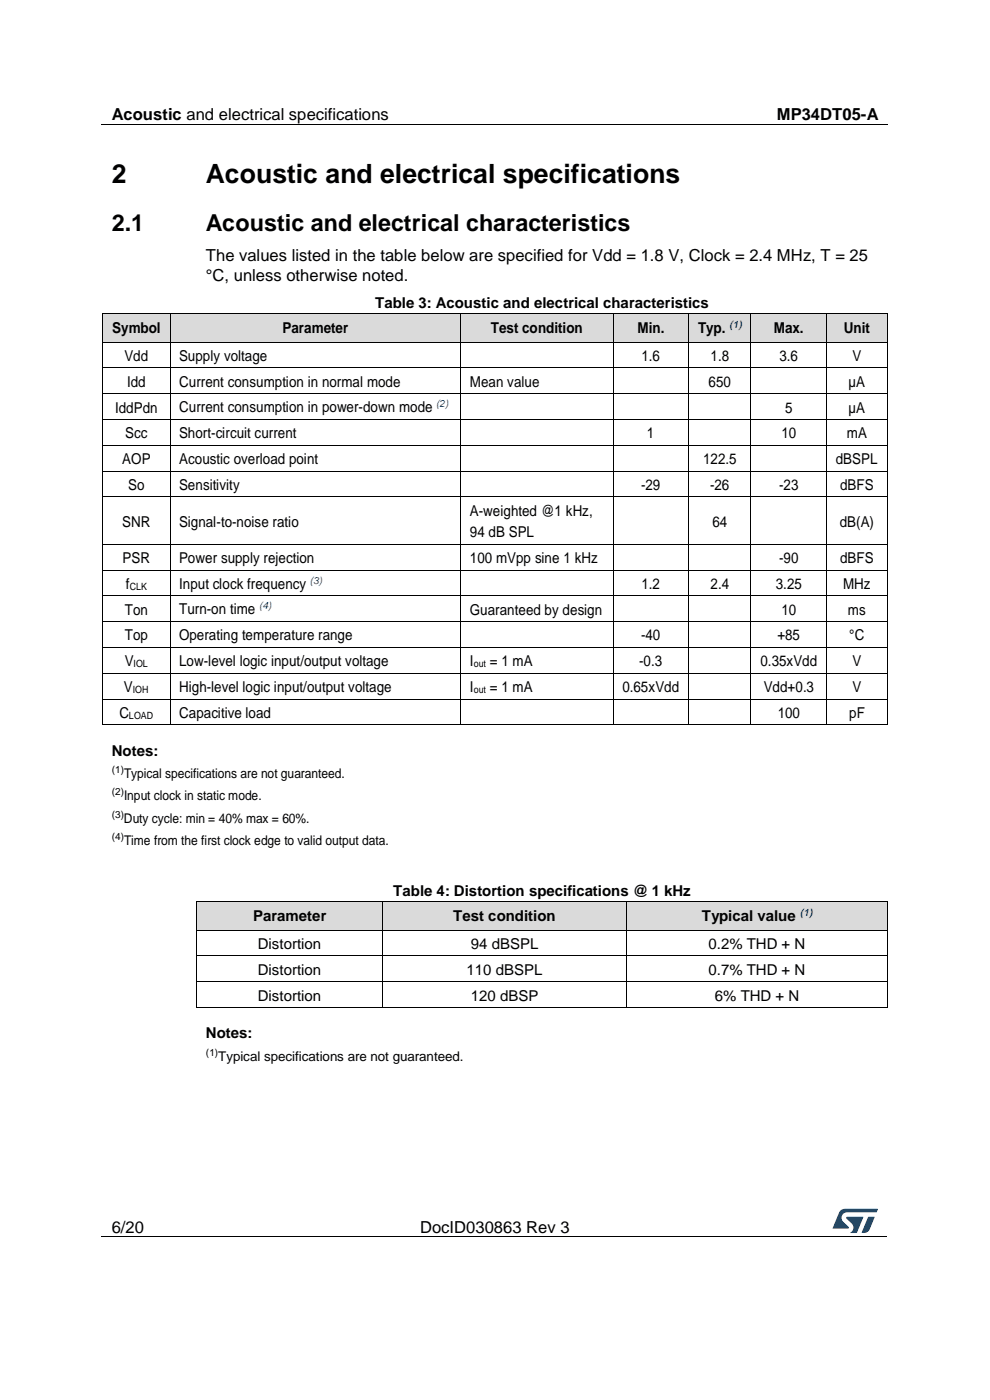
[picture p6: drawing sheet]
<svg xmlns="http://www.w3.org/2000/svg" width="210mm" height="297mm" viewBox="0 0 210 297" stroke-linecap="round" stroke-linejoin="round" font-family="sans-serif">
<path d="M21.5 26.5h166.7M21.5 262.4h166.7" fill="none" stroke="#000" stroke-width=".21"/>
<path d="M104.9 26.4h.1v.1h-.1zM61.6 262.3h.1v.2h-.1zM148 262.3h.1v.2h-.1z" fill="#000"/>
<g fill="#005288">
<path d="M178.2 256.9l.6-.4h.4h7l-.3 .7h-6.1a1.18 1.18 0 0 0-1.2 .7 1.18 1.18 0 0 0 .2 1.3l1.2 1.1v.3h-3.3z"/>
<path d="M184.2 258.2h1.3l-1 2.6a1.31 1.31 0 0 1-1.7 .7z"/>
<path d="M179.6 258.2h3.6l-1.5 3.4h-1.4a1.29 1.29 0 0 0 .4-2l-1.1-1.1z"/>
</g>
<g fill="#dadada">
<path d="M21.8 66.5h14.3v6h-14.3z" fill-rule="evenodd"/>
<path d="M36.2 66.5h61.6v6h-61.6z" fill-rule="evenodd"/>
<path d="M97.8 66.5h32.2v6h-32.2z" fill-rule="evenodd"/>
<path d="M130.1 66.5h16v6h-16z" fill-rule="evenodd"/>
<path d="M146.2 66.5h13.1v6h-13.1z" fill-rule="evenodd"/>
<path d="M159.4 66.5h15.9v6h-15.9z" fill-rule="evenodd"/>
<path d="M175.4 66.5h12.8v6h-12.8z" fill-rule="evenodd"/>
</g>
<g fill="#dadada">
<path d="M23.7 66.5h10.5v6h-10.5z"/>
<path d="M38 66.5h57.9v6h-57.9z"/>
<path d="M99.7 66.5h28.5v6h-28.5z"/>
<path d="M132 66.5h12.2v6h-12.2z"/>
<path d="M148 66.5h9.4v6h-9.4z"/>
<path d="M161.2 66.5h12.3v6h-12.3z"/>
<path d="M177.3 66.5h9v6h-9z"/>
</g>
<g fill="#000">
<path d="M21.7 72.5h.1v.2h-.1zM21.7 78h.1v.1h-.1zM21.7 66.5h.1zM21.8 72.5h.2v.2h-.2zM36 72.5h.2v.2h-.2zM36 78h.2v.1h-.2zM36.1 66.5h.1zM36.2 72.5h.2v.2h-.2zM97.7 72.5h.2v.2h-.2zM97.7 78h.2v.1h-.2zM97.7 66.5h.1zM97.9 72.5h.1v.2h-.1z"/>
<path d="M130 72.5h.1v.2h-.1zM130 78h.1v.1h-.1zM130 66.5h.1zM130.1 72.5h.2v.2h-.2zM146 72.5h.2v.2h-.2zM146 78h.2v.1h-.2zM146 66.5h.1zM146.2 72.5h.1v.2h-.1zM159.2 72.5h.2v.2h-.2zM159.2 78h.2v.1h-.2zM159.4 72.5h.2v.2h-.2zM175.3 72.5h.1v.2h-.1z"/>
<path d="M175.3 78h.1v.1h-.1zM175.3 66.5h.1zM175.4 72.5h.2v.2h-.2zM188.1 72.5h.2v.2h-.2zM188.1 78h.2v.1h-.2zM188.2 66.5h.1zM21.7 83.5h.1v.2h-.1zM21.7 88.9h.1v.2h-.1zM21.7 94.4h.1v.2h-.1zM36 83.5h.2v.2h-.2zM36 88.9h.2v.2h-.2zM36 94.4h.2v.2h-.2z"/>
<path d="M97.7 83.5h.2v.2h-.2zM97.7 88.9h.2v.2h-.2zM97.7 94.4h.2v.2h-.2zM130 83.5h.1v.2h-.1zM130 88.9h.1v.2h-.1zM130 94.4h.1v.2h-.1zM146 83.5h.2v.2h-.2zM146 88.9h.2v.2h-.2zM146 94.4h.2v.2h-.2zM159.2 83.5h.2v.2h-.2zM159.2 88.9h.2v.2h-.2zM159.2 94.4h.2v.2h-.2z"/>
<path d="M175.3 83.5h.1v.2h-.1zM175.3 88.9h.1v.2h-.1zM175.3 94.4h.1v.2h-.1zM188.1 83.5h.2v.2h-.2zM188.1 88.9h.2v.2h-.2zM188.1 94.4h.2v.2h-.2zM21.7 99.9h.1v.1h-.1zM21.7 105.3h.1v.2h-.1zM21.7 115.4h.1v.2h-.1zM36 99.9h.2v.1h-.2zM36 105.3h.2v.2h-.2zM36 115.4h.2v.2h-.2z"/>
<path d="M97.7 99.9h.2v.1h-.2zM97.7 105.3h.2v.2h-.2zM97.7 115.4h.2v.2h-.2zM130 99.9h.1v.1h-.1zM130 105.3h.1v.2h-.1zM130 115.4h.1v.2h-.1zM146 99.9h.2v.1h-.2zM146 105.3h.2v.2h-.2zM146 115.4h.2v.2h-.2zM159.2 99.9h.2v.1h-.2zM159.2 105.3h.2v.2h-.2zM159.2 115.4h.2v.2h-.2z"/>
<path d="M175.3 99.9h.1v.1h-.1zM175.3 105.3h.1v.2h-.1zM175.3 115.4h.1v.2h-.1zM188.1 99.9h.2v.1h-.2zM188.1 105.3h.2v.2h-.2zM188.1 115.4h.2v.2h-.2zM21.7 120.9h.1v.1h-.1zM21.7 126.3h.1v.2h-.1zM21.7 131.8h.1v.2h-.1zM21.7 137.2h.1v.2h-.1zM36 120.9h.2v.1h-.2zM36 126.3h.2v.2h-.2z"/>
<path d="M36 131.8h.2v.2h-.2zM36 137.2h.2v.2h-.2zM97.7 120.9h.2v.1h-.2zM97.7 126.3h.2v.2h-.2zM97.7 131.8h.2v.2h-.2zM97.7 137.2h.2v.2h-.2zM130 120.9h.1v.1h-.1zM130 126.3h.1v.2h-.1zM130 131.8h.1v.2h-.1zM130 137.2h.1v.2h-.1zM146 120.9h.2v.1h-.2zM146 126.3h.2v.2h-.2z"/>
<path d="M146 131.8h.2v.2h-.2zM146 137.2h.2v.2h-.2zM159.2 120.9h.2v.1h-.2zM159.2 126.3h.2v.2h-.2zM159.2 131.8h.2v.2h-.2zM159.2 137.2h.2v.2h-.2zM175.3 120.9h.1v.1h-.1zM175.3 126.3h.1v.2h-.1zM175.3 131.8h.1v.2h-.1zM175.3 137.2h.1v.2h-.1zM188.1 120.9h.2v.1h-.2zM188.1 126.3h.2v.2h-.2z"/>
<path d="M188.1 131.8h.2v.2h-.2zM188.1 137.2h.2v.2h-.2zM21.7 142.7h.1v.2h-.1zM21.7 148.2h.1v.2h-.1zM21.7 153.7h.1v.1h-.1zM36 142.7h.2v.2h-.2zM36 148.2h.2v.2h-.2zM36 153.7h.2v.1h-.2zM97.7 142.7h.2v.2h-.2zM97.7 148.2h.2v.2h-.2zM97.7 153.7h.2v.1h-.2zM130 142.7h.1v.2h-.1z"/>
<path d="M130 148.2h.1v.2h-.1zM130 153.7h.1v.1h-.1zM146 142.7h.2v.2h-.2zM146 148.2h.2v.2h-.2zM146 153.7h.2v.1h-.2zM159.2 142.7h.2v.2h-.2zM159.2 148.2h.2v.2h-.2zM159.2 153.7h.2v.1h-.2zM175.3 142.7h.1v.2h-.1zM175.3 148.2h.1v.2h-.1zM175.3 153.7h.1v.1h-.1zM188.1 142.7h.2v.2h-.2z"/>
<path d="M188.1 148.2h.2v.2h-.2zM188.1 153.7h.2v.1h-.2z"/>
</g>
<g fill="none" stroke="#000" stroke-width=".21">
<path d="M21.8 72.7v5.3M21.8 78.1v5.4M21.8 66.5v6M21.8 66.5h14.3M21.8 78.1h14.2M22 72.6h14M36.1 66.5v6M36.1 72.7v5.3M36.1 78.1v5.4M36.2 66.5h61.5M36.2 78.1h61.5M36.4 72.6h61.3"/>
<path d="M97.8 66.5v6M97.8 72.7v5.3M97.8 78.1v5.4M97.8 66.5h32.2M97.9 78.1h32.1M98 72.6h32M130 66.5v6M130 72.7v5.3M130 78.1v5.4M130.1 66.5h15.9M130.1 78.1h15.9M130.3 72.6h15.7"/>
<path d="M146.1 66.5v6M146.1 72.7v5.3M146.1 78.1v5.4M146.1 66.5h13.2M146.2 78.1h13M146.3 72.6h12.9M159.3 66.5v6M159.3 72.7v5.3M159.3 78.1v5.4M159.3 66.5h16M159.4 78.1h15.9M159.6 72.6h15.7"/>
<path d="M175.3 72.7v5.3M175.3 78.1v5.4M175.3 66.5v6M175.4 66.5h12.8M175.4 78.1h12.7M175.6 72.6h12.5M188.2 66.5v6M188.2 72.7v5.3M188.2 78.1v5.4M21.8 83.7v5.2M21.8 89.1v5.3M21.8 94.6v5.3"/>
<path d="M21.8 83.6h14.2M21.8 89h14.2M21.8 94.5h14.2M21.8 99.9h14.2M36.1 83.7v5.2M36.1 89.1v5.3M36.1 94.6v5.3M36.2 83.6h61.5M36.2 89h61.5M36.2 94.5h61.5M36.2 99.9h61.5M97.8 83.7v5.2"/>
<path d="M97.8 89.1v5.3M97.8 94.6v5.3M97.9 83.6h32.1M97.9 89h32.1M97.9 94.5h32.1M97.9 99.9h32.1M130 83.7v5.2M130 89.1v5.3M130 94.6v5.3M130.1 83.6h15.9M130.1 89h15.9M130.1 94.5h15.9"/>
<path d="M130.1 99.9h15.9M146.1 83.7v5.2M146.1 89.1v5.3M146.1 94.6v5.3M146.2 83.6h13M146.2 89h13M146.2 94.5h13M146.2 99.9h13M159.3 83.7v5.2M159.3 89.1v5.3M159.3 94.6v5.3M159.4 83.6h15.9"/>
<path d="M159.4 89h15.9M159.4 94.5h15.9M159.4 99.9h15.9M175.3 83.7v5.2M175.3 89.1v5.3M175.3 94.6v5.3M175.4 83.6h12.7M175.4 89h12.7M175.4 94.5h12.7M175.4 99.9h12.7M188.2 83.7v5.2M188.2 89.1v5.3"/>
<path d="M188.2 94.6v5.3M21.8 100v5.3M21.8 105.5v9.9M21.8 115.6v5.3M21.8 105.4h14.2M21.8 115.5h14.2M36.1 100v5.3M36.1 105.5v9.9M36.1 115.6v5.3M36.2 105.4h61.5M36.2 115.5h61.5M97.8 100v5.3"/>
<path d="M97.8 105.5v9.9M97.8 115.6v5.3M97.9 105.4h32.1M97.9 115.5h32.1M130 100v5.3M130 105.5v9.9M130 115.6v5.3M130.1 105.4h15.9M130.1 115.5h15.9M146.1 100v5.3M146.1 105.5v9.9M146.1 115.6v5.3"/>
<path d="M146.2 105.4h13M146.2 115.5h13M159.3 100v5.3M159.3 105.5v9.9M159.3 115.6v5.3M159.4 105.4h15.9M159.4 115.5h15.9M175.3 100v5.3M175.3 105.5v9.9M175.3 115.6v5.3M175.4 105.4h12.7M175.4 115.5h12.7"/>
<path d="M188.2 100v5.3M188.2 105.5v9.9M188.2 115.6v5.3M21.8 121v5.3M21.8 126.5v5.3M21.8 132v5.2M21.8 137.4v5.3M21.8 120.9h14.2M21.8 126.4h14.2M21.8 131.9h14.2M21.8 137.3h14.2M36.1 121v5.3"/>
<path d="M36.1 126.5v5.3M36.1 132v5.2M36.1 137.4v5.3M36.2 120.9h61.5M36.2 126.4h61.5M36.2 131.9h61.5M36.2 137.3h61.5M97.8 121v5.3M97.8 126.5v5.3M97.8 132v5.2M97.8 137.4v5.3M97.9 120.9h32.1"/>
<path d="M97.9 126.4h32.1M97.9 131.9h32.1M97.9 137.3h32.1M130 121v5.3M130 126.5v5.3M130 132v5.2M130 137.4v5.3M130.1 120.9h15.9M130.1 126.4h15.9M130.1 131.9h15.9M130.1 137.3h15.9M146.1 121v5.3"/>
<path d="M146.1 126.5v5.3M146.1 132v5.2M146.1 137.4v5.3M146.2 120.9h13M146.2 126.4h13M146.2 131.9h13M146.2 137.3h13M159.3 121v5.3M159.3 126.5v5.3M159.3 132v5.2M159.3 137.4v5.3M159.4 120.9h15.9"/>
<path d="M159.4 126.4h15.9M159.4 131.9h15.9M159.4 137.3h15.9M175.3 121v5.3M175.3 126.5v5.3M175.3 132v5.2M175.3 137.4v5.3M175.4 120.9h12.7M175.4 126.4h12.7M175.4 131.9h12.7M175.4 137.3h12.7M188.2 121v5.3"/>
<path d="M188.2 126.5v5.3M188.2 132v5.2M188.2 137.4v5.3M21.8 142.9v5.3M21.8 148.4v5.3M21.8 142.8h14.2M21.8 148.3h14.2M21.8 153.8h14.2M36.1 142.9v5.3M36.1 148.4v5.3M36.2 142.8h61.5M36.2 148.3h61.5"/>
<path d="M36.2 153.8h61.5M97.8 142.9v5.3M97.8 148.4v5.3M97.9 142.8h32.1M97.9 148.3h32.1M97.9 153.8h32.1M130 142.9v5.3M130 148.4v5.3M130.1 142.8h15.9M130.1 148.3h15.9M130.1 153.8h15.9M146.1 142.9v5.3"/>
<path d="M146.1 148.4v5.3M146.2 142.8h13M146.2 148.3h13M146.2 153.8h13M159.3 142.9v5.3M159.3 148.4v5.3M159.4 142.8h15.9M159.4 148.3h15.9M159.4 153.8h15.9M175.3 142.9v5.3M175.3 148.4v5.3M175.4 142.8h12.7"/>
<path d="M175.4 148.3h12.7M175.4 153.8h12.7M188.2 142.9v5.3M188.2 148.4v5.3"/>
</g>
<g fill="#dadada">
<path d="M41.8 191.2h39.3v6h-39.3z" fill-rule="evenodd"/>
<path d="M81.2 191.2h51.7v6h-51.7z" fill-rule="evenodd"/>
<path d="M132.9 191.2h55.3v6h-55.3z" fill-rule="evenodd"/>
</g>
<g fill="#dadada">
<path d="M43.7 191.2h35.5v6h-35.5z"/>
<path d="M83 191.2h48v6h-48z"/>
<path d="M134.8 191.2h51.5v6h-51.5z"/>
</g>
<g fill="#000">
<path d="M41.7 197.2h.2v.2h-.2zM41.7 191.1l.1 .1zM41.9 197.2h.1v.2h-.1zM81 197.2h.2v.2h-.2zM81 191.1l.1 .1zM81.2 197.2h.1v.2h-.1zM132.8 197.2h.2v.2h-.2zM132.8 191.1l.1 .1zM133 197.2h.1v.2h-.1zM188.1 197.2h.2v.2h-.2zM188.2 191.1l.1 .1zM41.7 202.7h.2v.2h-.2z"/>
<path d="M41.7 208.2h.2v.1h-.2zM41.7 213.7h.2v.1h-.2zM81 202.7h.2v.2h-.2zM81 208.2h.2v.1h-.2zM81 213.7h.2v.1h-.2zM132.8 202.7h.2v.2h-.2zM132.8 208.2h.2v.1h-.2zM132.8 213.7h.2v.1h-.2zM188.1 202.7h.2v.2h-.2zM188.1 208.2h.2v.1h-.2zM188.1 213.7h.2v.1h-.2z"/>
</g>
<g fill="none" stroke="#000" stroke-width=".21">
<path d="M41.8 191.2v6M41.8 197.4v5.3M41.8 191.2h39.2M42 197.3h39M81.1 191.2v6M81.1 197.4v5.3M81.1 191.2h51.7M81.3 197.3h51.5M132.9 191.2v6M132.9 197.4v5.3M132.9 191.2h55.3M133.1 197.3h55"/>
<path d="M188.2 191.2v6M188.2 197.4v5.3M41.8 202.9v5.3M41.8 208.3v5.4M41.9 202.8h39.1M41.9 208.2h39.1M41.9 213.7h39.1M81.1 202.9v5.3M81.1 208.3v5.4M81.2 202.8h51.6M81.2 208.2h51.6M81.2 213.7h51.6"/>
<path d="M132.9 202.9v5.3M132.9 208.3v5.4M133 202.8h55.1M133 208.2h55.1M133 213.7h55.1M188.2 202.9v5.3M188.2 208.3v5.4"/>
</g>
<g font-size="5.6">
<text x="23.7" y="38.9">2</text>
<text x="43.7" y="38.9">Acoustic and electrical specifications</text>
</g>
<g font-size="5">
<text x="23.7" y="49">2.1</text>
<text x="43.7" y="49">Acoustic and electrical characteristics</text>
</g>
<g font-size="3.5">
<text x="23.7" y="25.5">Acoustic and electrical specifications</text>
<text x="164.8" y="25.5">MP34DT05-A</text>
<text x="43.7" y="55.5">The values listed in the table below are specified for Vdd = 1.8 V, Clock = 2.4 MHz, T = 25</text>
<text x="43.7" y="59.5">°C, unless otherwise noted.</text>
<text x="23.7" y="261.5">6/20</text>
<text x="89.1" y="261.5">DocID030863 Rev 3</text>
</g>
<g font-size="3.2">
<text x="79.6" y="65.3">Table 3: Acoustic and electrical characteristics</text>
<text x="23.8" y="70.7">Symbol</text>
<text x="59.9" y="70.7">Parameter</text>
<text x="104.1" y="70.7">Test condition</text>
<text x="135.3" y="70.7">Min.</text>
<text x="148.1" y="70.7">Typ.</text>
<text x="164.2" y="70.7">Max.</text>
<text x="179" y="70.7">Unit</text>
<text x="26.4" y="76.6">Vdd</text>
<text x="38" y="76.6">Supply voltage</text>
<text x="136.1" y="76.6">1.6</text>
<text x="150.7" y="76.6">1.8</text>
<text x="165.4" y="76.6">3.6</text>
<text x="180.8" y="76.6">V</text>
<text x="27" y="82.1">Idd</text>
<text x="38" y="82.1">Current consumption in normal mode</text>
<text x="99.7" y="82.1">Mean value</text>
<text x="150.3" y="82.1">650</text>
<text x="180" y="82.1">µA</text>
<text x="24.4" y="87.5">IddPdn</text>
<text x="38" y="87.5">Current consumption in power-down mode</text>
<text x="166.5" y="87.5">5</text>
<text x="180" y="87.5">µA</text>
<text x="26.6" y="93">Scc</text>
<text x="38" y="93">Short-circuit current</text>
<text x="137.2" y="93">1</text>
<text x="165.8" y="93">10</text>
<text x="179.7" y="93">mA</text>
<text x="26" y="98.5">AOP</text>
<text x="38" y="98.5">Acoustic overload point</text>
<text x="149.1" y="98.5">122.5</text>
<text x="177.3" y="98.5">dBSPL</text>
<text x="27.2" y="103.9">So</text>
<text x="38" y="103.9">Sensitivity</text>
<text x="136" y="103.9">-29</text>
<text x="150.7" y="103.9">-26</text>
<text x="165.3" y="103.9">-23</text>
<text x="178.2" y="103.9">dBFS</text>
<text x="26" y="111.7">SNR</text>
<text x="38" y="111.7">Signal-to-noise ratio</text>
<text x="99.7" y="109.4">A-weighted @1 kHz,</text>
<text x="99.7" y="114">94 dB SPL</text>
<text x="151.1" y="111.7">64</text>
<text x="178.1" y="111.7">dB(A)</text>
<text x="26" y="119.5">PSR</text>
<text x="38" y="119.5">Power supply rejection</text>
<text x="99.7" y="119.5">100 mVpp sine 1 kHz</text>
<text x="165.3" y="119.5">-90</text>
<text x="178.2" y="119.5">dBFS</text>
<text x="26.7" y="124.9">f</text>
<text x="38" y="124.9">Input clock frequency</text>
<text x="136.1" y="124.9">1.2</text>
<text x="150.7" y="124.9">2.4</text>
<text x="164.6" y="124.9">3.25</text>
<text x="178.9" y="124.9">MHz</text>
<text x="26.5" y="130.4">Ton</text>
<text x="38" y="130.3">Turn-on time</text>
<text x="99.7" y="130.4">Guaranteed by design</text>
<text x="165.8" y="130.4">10</text>
<text x="179.9" y="130.4">ms</text>
<text x="26.5" y="135.8">Top</text>
<text x="38" y="135.8">Operating temperature range</text>
<text x="136" y="135.8">-40</text>
<text x="164.9" y="135.8">+85</text>
<text x="180.2" y="135.8">°C</text>
<text x="26.5" y="141.4">V</text>
<text x="38" y="141.4">Low-level logic input/output voltage</text>
<text x="99.7" y="141.4">I</text>
<text x="103.9" y="141.4">= 1 mA</text>
<text x="135.6" y="141.4">-0.3</text>
<text x="161.3" y="141.4">0.35xVdd</text>
<text x="180.8" y="141.4">V</text>
<text x="26.3" y="146.8">V</text>
<text x="38" y="146.8">High-level logic input/output voltage</text>
<text x="99.7" y="146.8">I</text>
<text x="103.9" y="146.8">= 1 mA</text>
<text x="132" y="146.8">0.65xVdd</text>
<text x="162" y="146.8">Vdd+0.3</text>
<text x="180.8" y="146.8">V</text>
<text x="25.3" y="152.3">C</text>
<text x="38" y="152.3">Capacitive load</text>
<text x="165" y="152.3">100</text>
<text x="180.1" y="152.3">pF</text>
<text x="23.7" y="160.3">Notes:</text>
<text x="83.4" y="190">Table 4: Distortion specifications @ 1 kHz</text>
<text x="53.7" y="195.4">Parameter</text>
<text x="96.1" y="195.4">Test condition</text>
<text x="148.9" y="195.4">Typical value</text>
<text x="54.7" y="201.3">Distortion</text>
<text x="99.9" y="201.3">94 dBSPL</text>
<text x="150.3" y="201.3">0.2% THD + N</text>
<text x="54.7" y="206.8">Distortion</text>
<text x="99" y="206.8">110 dBSPL</text>
<text x="150.3" y="206.8">0.7% THD + N</text>
<text x="54.7" y="212.3">Distortion</text>
<text x="99.9" y="212.3">120 dBSP</text>
<text x="151.6" y="212.3">6% THD + N</text>
<text x="43.7" y="220.3">Notes:</text>
</g>
<g font-size="2.8">
<text x="26.3" y="165.1">Typical specifications are not guaranteed.</text>
<text x="26.3" y="169.8">Input clock in static mode.</text>
<text x="26.3" y="174.5">Duty cycle: min = 40% max = 60%.</text>
<text x="26.3" y="179.2">Time from the first clock edge to valid output data.</text>
<text x="46.3" y="225.1">Typical specifications are not guaranteed.</text>
</g>
<g font-size="2.1" fill="#00f">
<text x="154.7" y="69.6">(1)</text>
<text x="92.5" y="86.4">(2)</text>
<text x="65.7" y="123.8">(3)</text>
<text x="54.9" y="129.3">(4)</text>
<text x="169.7" y="194.3">(1)</text>
</g>
<g font-size="2.1">
<text x="27.5" y="125.1">CLK</text>
<text x="28.3" y="141.5">IOL</text>
<text x="100.5" y="141.5">out</text>
<text x="28.2" y="147">IOH</text>
<text x="100.5" y="147">out</text>
<text x="27.3" y="152.4">LOAD</text>
<text x="23.7" y="164">(1)</text>
<text x="23.7" y="168.7">(2)</text>
<text x="23.7" y="173.4">(3)</text>
<text x="23.7" y="178.2">(4)</text>
<text x="43.7" y="224">(1)</text>
</g>
</svg>
